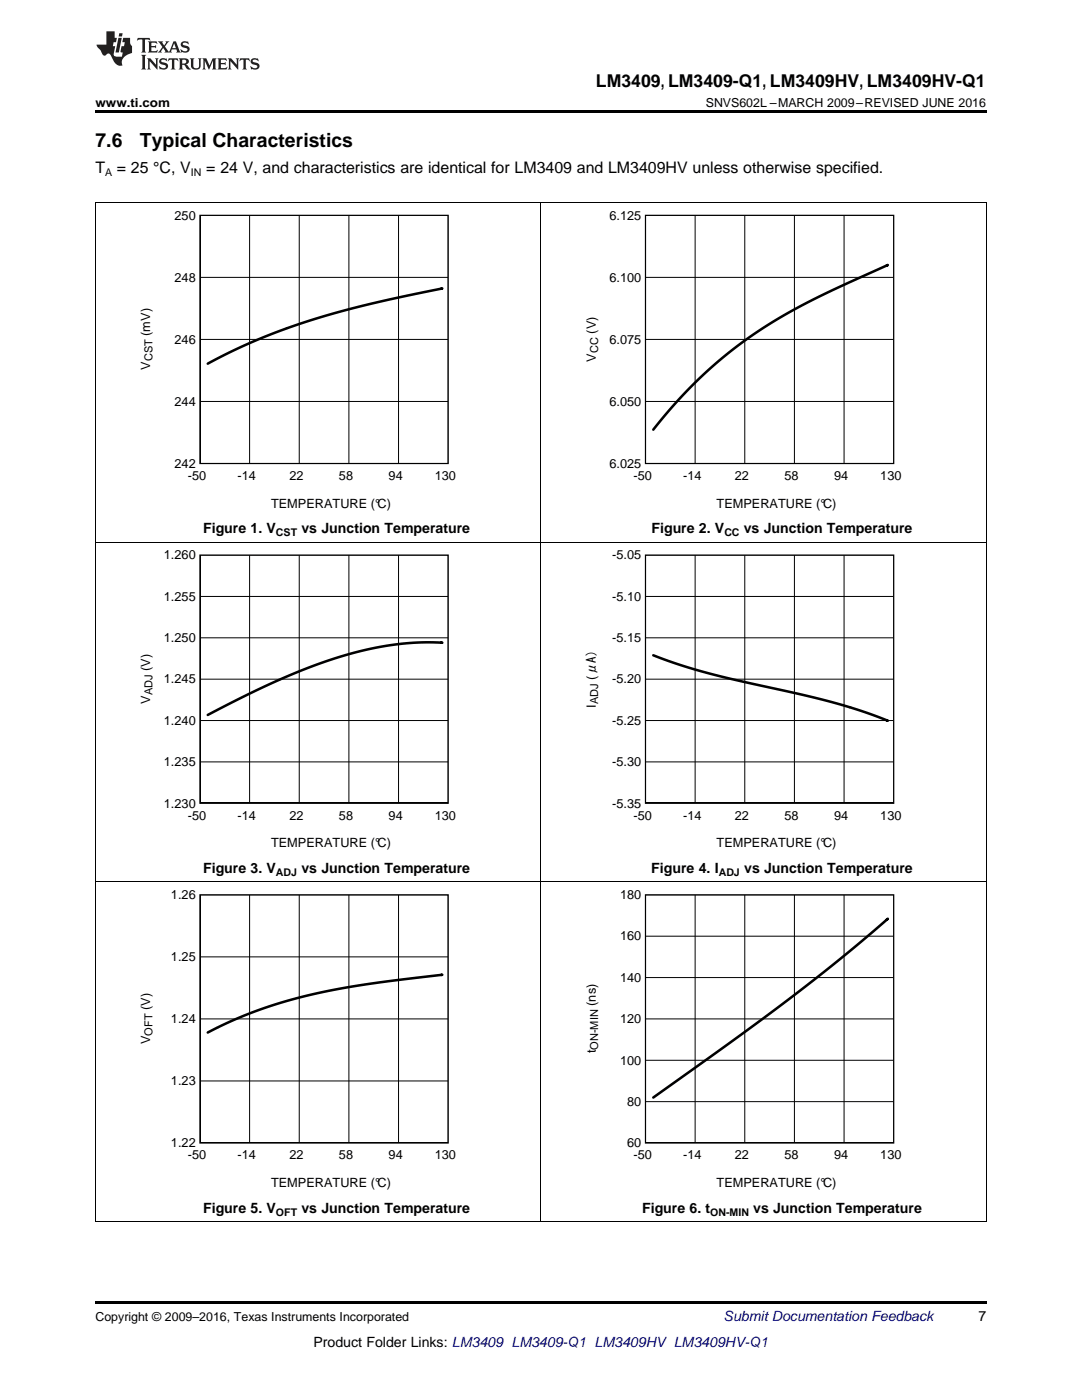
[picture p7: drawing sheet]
<svg xmlns="http://www.w3.org/2000/svg" width="216mm" height="279mm" viewBox="0 0 216 279" stroke-linecap="round" stroke-linejoin="round" font-family="sans-serif">
<path d="M19 243.8h.2zM196.7 243.8h.1zM19 259.7h177.8v.5h-177.8z" fill="#000"/>
<g fill="none" stroke="#000" stroke-width=".2">
<path d="M19.1 176v67.8M39.9 178.6h49.5M39.9 178.5v49.5M49.8 178.5v49.5M59.7 178.5v49.5M69.6 178.5v49.5M79.5 178.5v49.5M89.4 178.5v49.5M107.9 176v67.8M196.8 176v67.8M39.9 191h49.5M39.9 215.7h49.5"/>
<path d="M39.9 203.3h49.5M39.9 228.1h49.5M19 243.8h177.8"/>
</g>
<path d="M39.4 177.9h50.6v50.6h-50.6z" fill="none" stroke="#fff" stroke-width=".91"/>
<path d="M88 194.6l.3-.1-16.3 2.1-6 1.1-5.3 1.1-5.3 1.5-4.8 1.6-4.7 2-4.4 2.2" fill="none" stroke="#000" stroke-width=".51"/>
<path d="M39.9 178.6v49.5h49.5v-49.5zM39.4 178.1h50.5v50.5h-50.5z" fill-rule="evenodd" fill="#fff"/>
<path d="M39.9 178.6h49.5v49.5h-49.5z" fill="none" stroke="#000" stroke-width=".24"/>
<path d="M128.3 177.9h50.6v50.6h-50.6z" fill="none" stroke="#fff" stroke-width=".91"/>
<g fill="none" stroke="#000" stroke-width=".2">
<path d="M128.8 178.6h49.5M128.8 178.5v49.5M138.7 178.5v49.5M148.6 178.5v49.5M158.5 178.5v49.5M168.4 178.5v49.5M178.3 178.5v49.5M128.8 195.1h49.5M128.8 186.8h49.5M128.8 219.9h49.5M128.8 211.6h49.5M128.8 203.3h49.5"/>
<path d="M128.8 228.1h49.5"/>
</g>
<path d="M176.9 183.5l.3-.1-9.4 7.9-10 7.8-11 8.1-16.4 11.8" fill="none" stroke="#000" stroke-width=".51"/>
<path d="M128.8 178.6v49.5h49.5v-49.5zM128.3 178.1h50.5v50.5h-50.5z" fill-rule="evenodd" fill="#fff"/>
<path d="M128.8 178.6h49.5v49.5h-49.5z" fill="none" stroke="#000" stroke-width=".24"/>
<g fill="none" stroke="#000" stroke-width=".2">
<path d="M19.1 108.2v67.8M39.9 119h49.5M39.9 110.8h49.5M39.9 110.7v49.5M49.8 110.7v49.5M59.7 110.7v49.5M69.6 110.7v49.5M79.5 110.7v49.5M89.4 110.7v49.5M107.9 108.2v67.8M196.8 108.2v67.8M39.9 135.5h49.5"/>
<path d="M39.9 127.3h49.5M39.9 152.1h49.5M39.9 143.8h49.5M19 176h177.8M39.9 160.3h49.5"/>
</g>
<path d="M39.4 110.1h50.6v50.6h-50.6z" fill="none" stroke="#fff" stroke-width=".91"/>
<path d="M88 128.3h.3h-5.3l-4.9 .4-5.2 1-5.4 1.5-5.7 2-6.1 2.5-6.8 3.2-7.4 3.8" fill="none" stroke="#000" stroke-width=".51"/>
<path d="M39.9 110.8v49.5h49.5v-49.5zM39.4 110.3h50.5v50.5h-50.5z" fill-rule="evenodd" fill="#fff"/>
<path d="M39.9 110.8h49.5v49.5h-49.5z" fill="none" stroke="#000" stroke-width=".24"/>
<path d="M128.3 110.1h50.6v50.6h-50.6z" fill="none" stroke="#fff" stroke-width=".91"/>
<g fill="none" stroke="#000" stroke-width=".2">
<path d="M128.8 119h49.5M128.8 110.8h49.5M128.8 110.7v49.5M138.7 110.7v49.5M148.6 110.7v49.5M158.5 110.7v49.5M168.4 110.7v49.5M178.3 110.7v49.5M128.8 135.5h49.5M128.8 127.3h49.5M128.8 152.1h49.5M128.8 143.8h49.5"/>
<path d="M128.8 160.3h49.5"/>
</g>
<path d="M130.4 130.8l5.5 2 6 1.7 18.9 4.3 6 1.5 5.6 1.8 4.8 1.7h-.3" fill="none" stroke="#000" stroke-width=".51"/>
<path d="M128.8 110.8v49.5h49.5v-49.5zM128.3 110.3h50.5v50.5h-50.5z" fill-rule="evenodd" fill="#fff"/>
<path d="M128.8 110.8h49.5v49.5h-49.5z" fill="none" stroke="#000" stroke-width=".24"/>
<g fill="none" stroke="#000" stroke-width=".2">
<path d="M19.1 40.4v67.8M39.9 55.4h49.5M39.9 43h49.5M39.9 42.9v49.5M49.8 42.9v49.5M59.7 42.9v49.5M69.6 42.9v49.5M79.5 42.9v49.5M89.4 42.9v49.5M107.9 40.4v67.8M196.8 40.4v67.8M39.9 67.7h49.5"/>
<path d="M39.9 92.5h49.5M39.9 80.1h49.5M19 108.2h177.8"/>
</g>
<path d="M39.4 42.3h50.6v50.6h-50.6z" fill="none" stroke="#fff" stroke-width=".91"/>
<path d="M88 57.6h.3l-15 3.2-6.2 1.6-5.4 1.6-5.3 1.8-5.3 2.1-4.8 2.2-4.8 2.5" fill="none" stroke="#000" stroke-width=".51"/>
<path d="M39.9 43v49.5h49.5v-49.5zM39.4 42.5h50.5v50.5h-50.5z" fill-rule="evenodd" fill="#fff"/>
<path d="M39.9 43h49.5v49.5h-49.5z" fill="none" stroke="#000" stroke-width=".24"/>
<path d="M128.3 42.3h50.6v50.6h-50.6z" fill="none" stroke="#fff" stroke-width=".91"/>
<path d="M128.8 55.4h49.5M128.8 43h49.5M128.8 42.9v49.5M138.7 42.9v49.5M148.6 42.9v49.5M158.5 42.9v49.5M168.4 42.9v49.5M178.3 42.9v49.5M128.8 67.7h49.5M128.8 92.5h49.5M128.8 80.1h49.5" fill="none" stroke="#000" stroke-width=".2"/>
<path d="M176.9 53l.3-.1-10.9 4.9-5.9 2.9-5.8 3.3-5.1 3.3-5.3 4.1-4.8 4.3-4.6 4.7-4.4 5.3" fill="none" stroke="#000" stroke-width=".51"/>
<path d="M128.8 43v49.5h49.5v-49.5zM128.3 42.5h50.5v50.5h-50.5z" fill-rule="evenodd" fill="#fff"/>
<path d="M128.8 43h49.5v49.5h-49.5z" fill="none" stroke="#000" stroke-width=".24"/>
<path d="M19 40.4h177.8" fill="none" stroke="#000" stroke-width=".2"/>
<path d="M19 22h177.8v.5h-177.8z" fill="#000"/>
<g fill="#231f20">
<path d="M27.5 7.6l-.1 .5 .4-.2h.6v.1v2.1l-.2 .4h1l-.3-.4v-2.1l.1-.1h.5l.5 .2-.2-.5zM29.5 8.3l.2 .3v1.5l-.2 .4h1.8l.2-.6a1.04 1.04 0 0 1-1.3 .2v-.7h.6l.3 .2v-.6l-.3 .2h-.6v-.6l.8-.1 .4 .3-.2-.5zM31.5 8.3l.9 1.1-.9 1.1h.8l-.2-.2 .5-.7 .4 .7-.2 .2h1.5l-.1-.2 .1-.4h.9l.1 .4-.2 .2h1l-.3-.3-.7-1.9h-.5l-.9 2-.8-1 .9-1h-.8l.1 .3-.3 .5-.4-.6 .2-.2zM34.7 8.6l.4 1h-.7zM36.3 8.4a.63 .63 0 0 0-.2 .7 .63 .63 0 0 0 .6 .4l.6 .2 .1 .2a.75 .75 0 0 1-.7 .4 .75 .75 0 0 1-.6-.5l.1 .7 .1-.1a1.11 1.11 0 0 0 1.5-.6 1.13 1.13 0 0 0-1.2-.8l-.1-.4a1.04 1.04 0 0 1 1.2 .2l-.2-.5-.1 .1-.5-.2zM28.2 10.9l.2 .4v2.2l-.2 .4h1l-.3-.4v-2.2l.3-.4zM29.3 11.6l.3 .4v1.5l-.3 .4h.8l-.2-.4v-1.3l1.5 1.7v-1.9l.2-.4h-.7l.2 .4v.9l-1.1-1.3zM32 11.8a.62 .62 0 0 0-.2 .7 .62 .62 0 0 0 .6 .4l.6 .1 .1 .3a.76 .76 0 0 1-.7 .3 .76 .76 0 0 1-.6-.4l.1 .7 .1-.1a1.11 1.11 0 0 0 1.5-.6 1.13 1.13 0 0 0-1.2-.8l-.1-.4a1.04 1.04 0 0 1 1.2 .2l-.2-.6-.1 .1-.5-.1zM33.7 11.6l-.2 .6a.61 .61 0 0 1 .8-.3v1.6l-.2 .4h.9l-.2-.4v-1.6a.63 .63 0 0 1 .8 .3l-.2-.6zM35.6 11.6l.3 .4v1.5l-.3 .4h1l-.2-.2v-.8l.5 .2a.76 .76 0 0 0 1.2 .7l-1-1a.58 .58 0 0 0 .6-.5 .58 .58 0 0 0-.5-.6zM36.4 11.9h.1a.45 .45 0 0 1 .5 .1 .45 .45 0 0 1 .1 .5l-.7 .2zM37.9 11.6l.2 .2a2.17 2.17 0 0 0 .3 1.9 .99 .99 0 0 0 1.6-.6v-1.1l.2-.4h-.7l.2 .2a1.92 1.92 0 0 1-.2 1.8 .6 .6 0 0 1-.9-.5v-1.1l.2-.4zM40.4 11.6l.2 .4v1.5l-.2 .4h.7l-.2-.4v-1.4l.8 1.8 .8-1.8v1.4l-.2 .4h.9l-.2-.4v-1.5l.2-.4h-.8l-.6 1.5-.6-1.5zM43.4 11.6l.2 .4v1.5l-.2 .4h1.8l.2-.6a1.04 1.04 0 0 1-1.3 .1v-.6h.5l.4 .2v-.6l-.4 .2h-.5v-.7h.8l.3 .3-.1-.6zM45.5 11.6l.2 .4v1.5l-.2 .4h.7l-.2-.4v-1.3l1.5 1.7v-1.9l.2-.4h-.7l.2 .4v.9l-1.1-1.3zM47.9 11.6l-.1 .6a.61 .61 0 0 1 .8-.3v1.6l-.3 .4h1l-.3-.4 .1-1.6a.63 .63 0 0 1 .7 .3l-.1-.6zM50.2 11.8a.62 .62 0 0 0-.2 .7 .62 .62 0 0 0 .6 .4l.6 .1 .2 .3a.76 .76 0 0 1-.8 .3 .76 .76 0 0 1-.6-.4l.1 .7 .2-.1a1.11 1.11 0 0 0 1.5-.6 1.13 1.13 0 0 0-1.3-.8l-.1-.4a1.04 1.04 0 0 1 1.2 .2l-.1-.6-.2 .1-.5-.1z"/>
<path d="M21.2 6.3v2.6h-1.9l.1 .4 .7 .9a.91 .91 0 0 0 1 .8 .56 .56 0 0 1 .5-.3 .56 .56 0 0 1 .5 .3l.4 .8a1.53 1.53 0 0 0 1.9 1.2 1.54 1.54 0 0 1 1-2.1l.9-.3v-1.4a1.52 1.52 0 0 1-.3-1.6h-1.4l-.2 .8h.5l-.2 .8h-.4l-.2 1v.2l.4 .1-.2 .8a1.93 1.93 0 0 1-1.6-.3l.3-1.8h-.5l.2-.8h.4l.2-.8h-.4v-1.3zM23.6 7.6l-.6 2.9h.7l.6-2.9zM23.8 6.6l-.1 .7h.6l.2-.7z"/>
</g>
<g font-size="3.9">
<text x="19" y="29.3">7.6</text>
<text x="27.9" y="29.3">Typical Characteristics</text>
</g>
<text font-size="3.5" x="118.9" y="17.3">LM3409, LM3409-Q1, LM3409HV, LM3409HV-Q1</text>
<g font-size="3.2">
<text x="19" y="34.4">T</text>
<text x="23.3" y="34.4">= 25 °C, V</text>
<text x="41.2" y="34.4">= 24 V, and characteristics are identical for LM3409 and LM3409HV unless otherwise specified.</text>
</g>
<g font-size="2.8">
<text x="40.5" y="106.5">Figure 1. V</text>
<text x="60.1" y="106.5">vs Junction Temperature</text>
<text x="130" y="106.5">Figure 2. V</text>
<text x="148.4" y="106.5">vs Junction Temperature</text>
<text x="40.5" y="174.3">Figure 3. V</text>
<text x="60.1" y="174.3">vs Junction Temperature</text>
<text x="130" y="174.3">Figure 4. I</text>
<text x="148.5" y="174.3">vs Junction Temperature</text>
<text x="40.5" y="242.1">Figure 5. V</text>
<text x="60.1" y="242.1">vs Junction Temperature</text>
<text x="128.1" y="242.1">Figure 6. t</text>
<text x="150.3" y="242.1">vs Junction Temperature</text>
<text x="195.3" y="263.6">7</text>
<text x="62.5" y="268.9">Product Folder Links: LM3409 LM3409-Q1 LM3409HV LM3409HV-Q1</text>
</g>
<text font-size="2.8" fill="#0000c8" x="144.4" y="263.6">Submit Documentation Feedback</text>
<g font-size="2.5">
<text x="19" y="21.4">www.ti.com</text>
<text x="140.8" y="21.4">SNVS602L –MARCH 2009–REVISED JUNE 2016</text>
<text x="34.8" y="43.8">250</text>
<text x="121.6" y="43.8">6.125</text>
<text x="34.8" y="56.2">248</text>
<text x="121.6" y="56.2">6.100</text>
<text x="30" y="67" transform="rotate(-90 30 67)">(mV)</text>
<text x="34.8" y="68.6">246</text>
<text x="118.9" y="66.6" transform="rotate(-90 118.9 66.6)">(V)</text>
<text x="121.6" y="68.6">6.075</text>
<text x="30" y="73.8" transform="rotate(-90 30 73.8)">V</text>
<text x="118.9" y="72.1" transform="rotate(-90 118.9 72.1)">V</text>
<text x="34.8" y="81">244</text>
<text x="121.6" y="81">6.050</text>
<text x="34.8" y="93.4">242</text>
<text x="37.5" y="95.8">-50</text>
<text x="47.4" y="95.8">-14</text>
<text x="57.7" y="95.8">22</text>
<text x="67.6" y="95.8">58</text>
<text x="77.5" y="95.8">94</text>
<text x="86.7" y="95.8">130</text>
<text x="121.6" y="93.4">6.025</text>
<text x="126.4" y="95.8">-50</text>
<text x="136.3" y="95.8">-14</text>
<text x="146.6" y="95.8">22</text>
<text x="156.5" y="95.8">58</text>
<text x="166.4" y="95.8">94</text>
<text x="175.6" y="95.8">130</text>
<text x="54.1" y="101.3">TEMPERATURE (°C)</text>
<text x="143" y="101.3">TEMPERATURE (°C)</text>
<text x="32.7" y="111.6">1.260</text>
<text x="122.2" y="111.6">-5.05</text>
<text x="32.7" y="119.9">1.255</text>
<text x="122.2" y="119.9">-5.10</text>
<text x="32.7" y="128.1">1.250</text>
<text x="122.2" y="128.1">-5.15</text>
<text x="30" y="133.9" transform="rotate(-90 30 133.9)">(V)</text>
<text x="32.7" y="136.4">1.245</text>
<text x="118.9" y="135.6" transform="rotate(-90 118.9 135.6)">(#A)</text>
<text x="122.2" y="136.4">-5.20</text>
<text x="30" y="140.4" transform="rotate(-90 30 140.4)">V</text>
<text x="118.9" y="141.2" transform="rotate(-90 118.9 141.2)">I</text>
<text x="32.7" y="144.6">1.240</text>
<text x="122.2" y="144.6">-5.25</text>
<text x="32.7" y="152.9">1.235</text>
<text x="122.2" y="152.9">-5.30</text>
<text x="32.7" y="161.2">1.230</text>
<text x="122.2" y="161.2">-5.35</text>
<text x="37.5" y="163.6">-50</text>
<text x="47.4" y="163.6">-14</text>
<text x="57.7" y="163.6">22</text>
<text x="67.6" y="163.6">58</text>
<text x="77.5" y="163.6">94</text>
<text x="86.7" y="163.6">130</text>
<text x="126.4" y="163.6">-50</text>
<text x="136.3" y="163.6">-14</text>
<text x="146.6" y="163.6">22</text>
<text x="156.5" y="163.6">58</text>
<text x="166.4" y="163.6">94</text>
<text x="175.6" y="163.6">130</text>
<text x="54.1" y="169.1">TEMPERATURE (°C)</text>
<text x="143" y="169.1">TEMPERATURE (°C)</text>
<text x="34.1" y="179.4">1.26</text>
<text x="123.7" y="179.4">180</text>
<text x="34.1" y="191.8">1.25</text>
<text x="123.7" y="187.7">160</text>
<text x="123.7" y="195.9">140</text>
<text x="30" y="201.6" transform="rotate(-90 30 201.6)">(V)</text>
<text x="118.9" y="200.7" transform="rotate(-90 118.9 200.7)">(ns)</text>
<text x="30" y="208.4" transform="rotate(-90 30 208.4)">V</text>
<text x="34.1" y="204.2">1.24</text>
<text x="123.7" y="204.2">120</text>
<text x="118.9" y="210.2" transform="rotate(-90 118.9 210.2)">t</text>
<text x="123.7" y="212.4">100</text>
<text x="34.1" y="216.6">1.23</text>
<text x="125.1" y="220.7">80</text>
<text x="34.1" y="229">1.22</text>
<text x="37.5" y="231.4">-50</text>
<text x="47.4" y="231.4">-14</text>
<text x="57.7" y="231.4">22</text>
<text x="67.6" y="231.4">58</text>
<text x="77.5" y="231.4">94</text>
<text x="86.7" y="231.4">130</text>
<text x="125.1" y="229">60</text>
<text x="126.4" y="231.4">-50</text>
<text x="136.3" y="231.4">-14</text>
<text x="146.6" y="231.4">22</text>
<text x="156.5" y="231.4">58</text>
<text x="166.4" y="231.4">94</text>
<text x="175.6" y="231.4">130</text>
<text x="54.1" y="236.9">TEMPERATURE (°C)</text>
<text x="143" y="236.9">TEMPERATURE (°C)</text>
<text x="19" y="263.6">Copyright © 2009–2016, Texas Instruments Incorporated</text>
</g>
<g font-size="2.2">
<text x="119.3" y="70.5" transform="rotate(-90 119.3 70.5)">CC</text>
<text x="30.4" y="72.1" transform="rotate(-90 30.4 72.1)">CST</text>
<text x="30.4" y="138.7" transform="rotate(-90 30.4 138.7)">ADJ</text>
<text x="119.3" y="140.5" transform="rotate(-90 119.3 140.5)">ADJ</text>
<text x="30.4" y="206.7" transform="rotate(-90 30.4 206.7)">OFT</text>
<text x="119.3" y="209.5" transform="rotate(-90 119.3 209.5)">ON-MIN</text>
</g>
<g font-size="2.1">
<text x="21" y="35.1">A</text>
<text x="38.1" y="35.1">IN</text>
<text x="55.1" y="107">CST</text>
<text x="144.5" y="107">CC</text>
<text x="55.1" y="174.8">ADJ</text>
<text x="143.4" y="174.8">ADJ</text>
<text x="55.1" y="242.6">OFT</text>
<text x="141.7" y="242.6">ON-MIN</text>
</g>
</svg>
